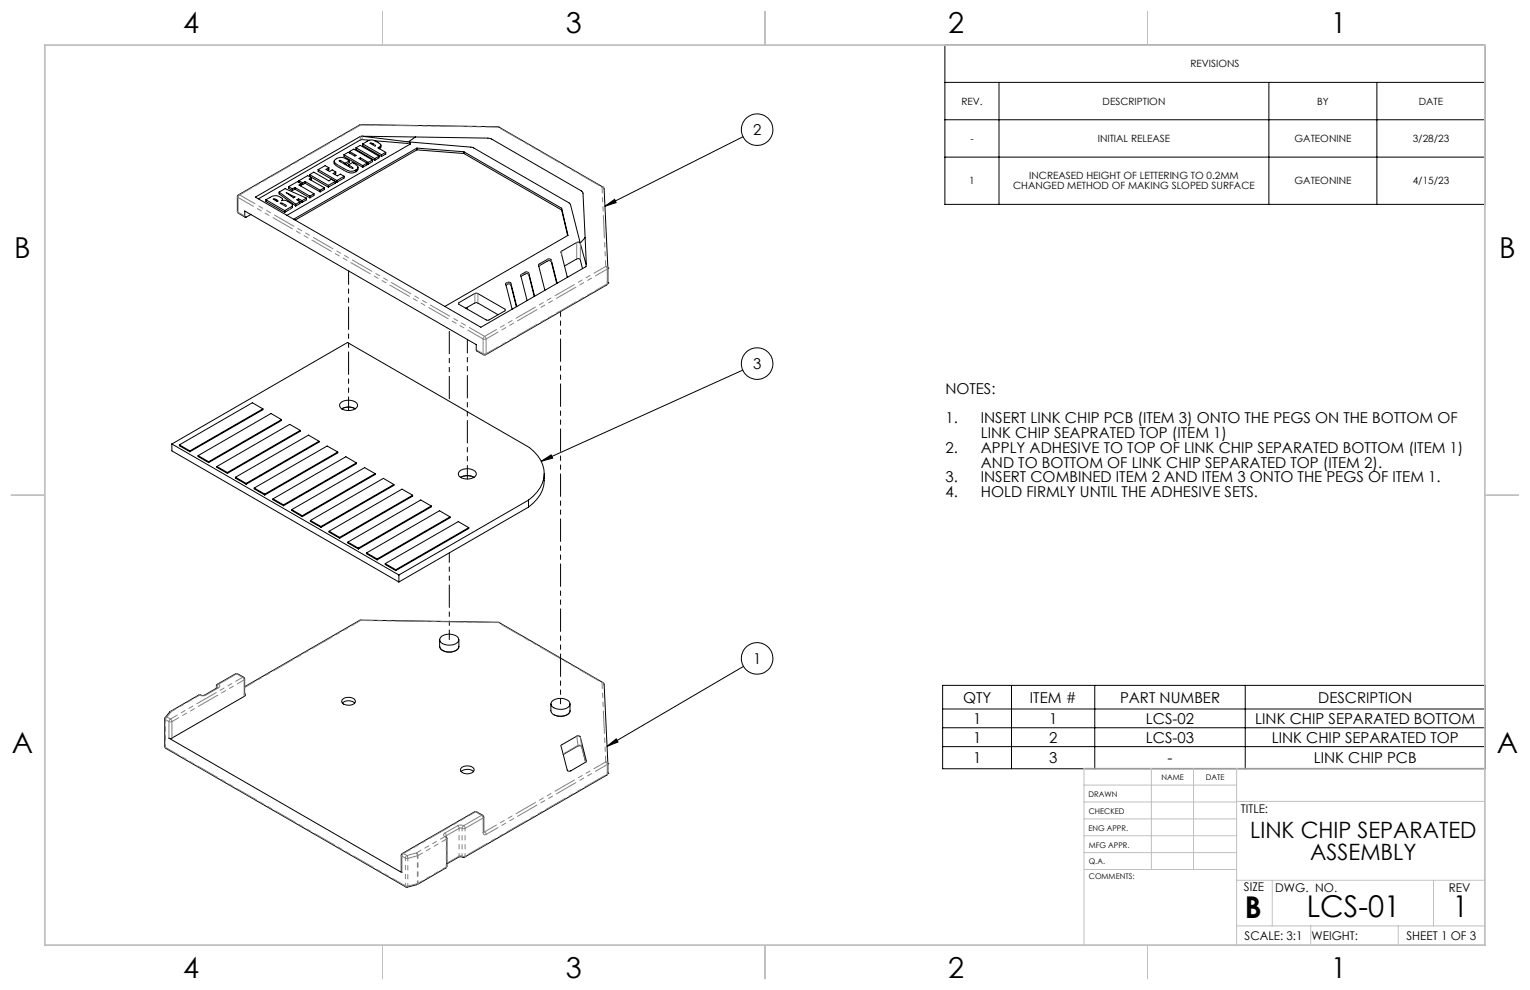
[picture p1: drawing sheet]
<svg xmlns="http://www.w3.org/2000/svg" width="432mm" height="279mm" viewBox="0 0 432 279" stroke-linecap="round" stroke-linejoin="round" font-family="sans-serif">
<g fill="none" stroke="#000" stroke-width=".28">
<path d="M266.7 12.7h152.4v45h-152.4zM102.2 38.5h-.5l-29.6 17.1 63.6 36.8 29.7-17.2 .1-.2M102.2 38.5l15.1 .2M102.2 38.5l13 1.5M104.3 39.6l-2.6-.1-28.8 16.6M105.8 39.7l9.4 .8 .5 .2M117.3 38.7l20.9 .4 25.9 14.8 .4 .6 .6 12.6M117.3 38.7l-2.1 1.3M209.7 38.6l-39 19.6M266.7 23.2h152.4M266.7 33.8h152.4M281.9 23.2v34.5"/>
<path d="M358.1 23.2v34.5M388.6 23.2v34.5M75 56.4l1.2-.7a2.53 2.53 0 0 1 3.5 .5l-.2 .4a3.4 3.4 0 0 1 3 1.2l-.3 .6-1.8 1M75 56.4v.5l5.4 3M75 56.4l5.4 3M77.1 56.2a1.32 1.32 0 0 1 1.4 .6l-.2 .1zM77.9 56.3v.4M78.8 54.2v.5l4.7 3.4M78.8 54.2l1.7-1 6 2.7M78.8 54.2l4.7 3.4M79.1 57.4l.5-.1 1.2 .8-.2 .1zM79.7 56.1v.5"/>
<path d="M80.4 59.4v.5M80.8 54.4l2.5 1.2-.5 .2zM81.5 52.7v.5l1 .6M81.5 52.7l1 .6M82.5 53.3v.5M82.5 57.9a1.03 1.03 0 0 1-.8 1.3l-1.3 .7M83.2 53.4l-.7 .4M83.2 53.4l4.3 2.4M83.2 52.9l4.3 2.5M83.2 52.9l-.7 .4M83.2 52.9v.5M83.5 57.6v.5"/>
<path d="M84.2 56.6v.1M84.2 56.6l1.1 .5M84.2 56.1l1.1 .5M84.2 56.1l-.4 .3 .9 .6M84.2 56.1v.5M84.3 51l1.1 .6M84.3 51v.5M84.7 57v.4l-1.2 .7M84.7 57l-1.2 .6M85 51.9v.5l-.2 .1M85 51.9l.4 .2M85 51.9l-1-.6-2.5 1.4"/>
<path d="M85 51.9l-.6 .3 4.2 2.5M85.3 56.6v.5M85.4 51.6v.5M86.1 51.7l-.7 .4M86.1 51.7l4.2 2.5M86.1 51.2l4.2 2.5M86.1 51.2l-.7 .4M86.1 51.2v.5M86.5 55.9v.5l-1.2 .7M86.5 55.9l-1.2 .7M87.4 49.3v.4l5.3 3.1M87.4 49.3l1.1-.7 4.3 2.4 .8-.4 1 .6"/>
<path d="M87.4 49.3l5.3 3M87.5 55.4v.4M87.9 50.2v.5l-.2 .1M87.9 50.2l-1-.6-2.6 1.4M87.9 50.2l-.6 .4 4.2 2.4M88.6 54.7v.4l-1.1 .7M88.6 54.7l-1.1 .7M89.8 47.9v.5l5.3 3M89.8 47.9l5.3 3M90.3 53.7v.5M91.5 53v.5l-1.2 .7M91.5 53l-1.2 .7"/>
<path d="M92.7 52.3v.5M92.8 47.3v.5l-.4 .2M92.8 47.3l-1-.6-2 1.2M92.8 47.3l-.8 .5 1 .6 .8-.5 1 .6M94.3 45.5v.6M94.3 46a9 9 0 0 0 4.9 2.8l1.3-.3M94.6 51.2v.5l-1.9 1.1M94.6 51.2l-1.9 1.1M94.8 48.5v.5l-.4 .2M94.8 48.5l-.8 .5 1.2 .6 .9-.5 1 .6M95.1 50.9v.5M95.8 45.3l1.6 .8"/>
<path d="M95.8 45.3l.1 .2 2.9 1.7 .8 .2-1.3-.8M95.8 45.3v.1M97.1 43.7v.5l5.3 3M97.1 43.7l5.3 3M97.1 49.7v.5l-2 1.2M97.1 49.7l-2 1.2M97.4 46.1v.3M98.3 46.6l1.2-.7 1.4 1a.77 .77 0 0 1-.4 1.1M98.3 46.6v.3M98.6 45.4l-.5-.3a2.49 2.49 0 0 0-3.8 .4 9 9 0 0 0 4.9 2.8l1.3-.3M98.6 45.4v.5l-1.1 .6M98.6 45.4l-1.2 .7"/>
<path d="M98.6 42.8l1.2-.7 5.3 3.1M98.6 42.8l1.9 1.1-.3 .2-1.9-1.1-1.2 .7M98.6 42.8v.4M100.5 41.7v.5l5.3 3.1M100.5 48v.5M100.5 41.7l1.2-.7 5.3 3.1M100.5 41.7l5.3 3.1M101 47.7l-.5 .8M101 47.2v.6M101.7 44.5l2.2 1.3M101.7 44.5l-.4 .2 2.3 1.3M101.7 44.5v.4"/>
<path d="M102.4 40.6a3.5 3.5 0 0 1 3.4-.9l1.5 .9 .2 .4-.5 .6M102.4 40.6v.5l5.3 3.1M102.4 46.7v.5M102.4 40.6l5.3 3.1M103.6 46v.5l-1.2 .7M103.6 46.1l.3 .2M103.6 46l-1.2 .7M103.9 45.8v.5M104.4 40.4a1.44 1.44 0 0 1 1.5 .7zM105.1 45.2v.4l-1.2 .7M105.1 45.2l-1.2 .6M105.2 40.5v.4"/>
<path d="M105.8 44.8v.5M107 44.1v.5l-1.2 .7M107 44.1l-1.2 .7M107 41.6v.3M107 41.6l-.3 .1 2.2 1.3M107.5 41.5l-.4 .5M107.5 40.9v.6M107.7 43.7v.5M108.9 43v.5l-1.2 .7M108.9 43l-1.2 .7M115.2 40l18.4 1.7 27 15.6 .4 .4 2.8 10.9M115.2 40a.41 .41 0 0 1 .6 .2 .41 .41 0 0 1-.2 .5l-34.6 20.1"/>
<path d="M117.7 41.8l13.2 1M117.7 41.8l-34.8 20.1M117.7 42.3l-34.4 19.8M117.7 42.3l13.2 1M117.7 41.8v.5M130.9 42.8l27.6 16M130.9 43.3l27.6 16M130.9 42.8v.5M158.5 58.8l1.8 7.6-34.8 20.1M158.5 59.3l1.7 7.2M158.5 58.8v.5M170.7 58.2l2.8-1.9 .4 .9z"/>
<path d="M266.7 44.3h152.4M69.2 61.3l-2-1.2-.2-.3v-4.4l.2-.4 34.4-19.8 39 .6 29.8 17.2 1.2 22.7M70.8 60.5l-1.6 .8-.1-1.8 65.3 37.8 .1 1.7 2.1 1.2 .5-.1 34.1-19.7 .4-.5M147 78l1.5-.8 .7 .3 1.6 6.2M152 75.1l2.7-1.5 .7 .1 1.7 6.3M157.2 79.9l-1.6-6.5-.3-.3h-.6l-2.7 1.7 1.8 7.1M159.3 75.1l3.4-2a.73 .73 0 0 1 1.1 .2l.6 2.5M163.8 68.6a.73 .73 0 0 0-1.1-.2l-4.4 2.7 1.9 7.1M163.8 68.6l1.7 6.4M165.1 67.1l.4 7.9M165.1 67.1l-1.3 1.5M171.6 75.7h.1"/>
<path d="M171.6 79.9h.1M171.6 75.7v4.2M129.5 85.4l4.5-2.6 .5-.1 8.1 4.6 .1 .3-4.8 2.7-.5 .1-7.9-4.5zM131.4 87l2.6-1.5 .5-.1 6.1 3.4M142.8 80.5l.1-.1a.85 .85 0 0 1 1.3 0l1.5 6.2M145.8 86.5l-1.7-6.7a1.07 1.07 0 0 0-1.3 .2l1.7 7.3M150.9 83.6l-1.7-6.6-.9-.2-1.2 .7-.1 .3 1.8 7M74.2 115.4v.2l-20.6 11.9M74.2 115.4l-3-1.7-20.6 11.9M74.2 115.4l-20.6 11.8M79.4 118.4v.3l-20.5 11.9M79.4 118.4l-2.9-1.7-20.6 11.9"/>
<path d="M79.4 118.4l-20.5 11.9M96.1 113.7a3.4 3.4 0 0 1 4.8 .5 2.25 2.25 0 0 1-2.9 1.7 1.94 1.94 0 0 1-2.2-1.7zM96.4 115.4a3.8 3.8 0 0 1 3.9 0M209.6 104.5l-56.8 25.7M48.5 125.3l49.6-28.6 51.3 29.6a8.5 8.5 0 0 1 3 11.4l-1.9 2.4-1.3 1M48.5 125.3l64.1 37M48.5 125.3v1.9l64.1 37.1M50.6 125.6v.2l3 1.7M50.6 125.6l3 1.6M53.6 127.2v.3M55.9 128.6l3 1.7M55.9 128.6v.2l3 1.8"/>
<path d="M58.9 130.3v.3M61.2 131.7v.2l3 1.7M61.2 131.7l3 1.6M64.2 133.3v.3M66.5 134.7v.2l3 1.8M66.5 134.7l3 1.7M69.5 136.4v.3M71.8 137.7l2.9 1.8M71.8 137.7v.3l2.9 1.7M74.7 139.5v.2M84.7 121.5v.2l-20.5 11.9M84.7 121.5l-20.5 11.8"/>
<path d="M84.7 121.5l-2.9-1.7-20.6 11.9M90 124.5v.3l-20.5 11.9M90 124.5l-20.5 11.9M90 124.5l-2.9-1.7-20.6 11.9M95.3 127.6v.2l-20.6 11.9M95.3 127.6l-20.6 11.9M95.3 127.6l-3-1.7-20.5 11.8M100.6 130.6v.3l-20.6 11.8M100.6 130.6l-3-1.7-20.6 11.9M100.6 130.6l-20.6 11.9M105.9 133.7v.2l-20.6 11.9M105.9 133.7l-3-1.7-20.6 11.8"/>
<path d="M105.9 133.7l-20.6 11.9M111.2 136.7v.3l-20.6 11.8M111.2 136.7l-3-1.7-20.6 11.9M111.2 136.7l-20.6 11.9M116.5 139.8v.2l-20.7 11.9M116.5 139.8l-3-1.8-20.6 11.9M116.5 139.8l-20.7 11.9M129.6 133.1a3.3 3.3 0 0 1 4.8 .4 2.21 2.21 0 0 1-2.9 1.7 1.88 1.88 0 0 1-2.1-1.7zM130 134.7h.1a4.1 4.1 0 0 1 3.7 0M152.8 130.2l2.7-1.8 .5 .9zM153.6 133.6a9.6 9.6 0 0 1-4.4 9.5M77 140.8v.2l3 1.7"/>
<path d="M77 140.8l3 1.7M80 142.5v.2M82.3 143.8v.3l3 1.7M82.3 143.8l3 1.8M85.3 145.6v.2M87.6 146.9v.2l3 1.7M87.6 146.9l3 1.7M90.6 148.6v.2M92.9 149.9v.3l2.9 1.7M92.9 149.9l2.9 1.8M95.8 151.7v.2M98.2 153v.2l2.9 1.7"/>
<path d="M98.2 153l2.9 1.7M101.1 154.7v.2M103.5 156v.3l2.9 1.7M103.5 156l2.9 1.8M106.4 157.8v.2M108.7 159.1v.2l3 1.7M108.7 159.1l3 1.7M121.7 142.8v.3l-20.6 11.8M121.7 142.8l-3-1.7-20.5 11.9M121.7 142.8l-20.6 11.9M127 145.9v.2l-20.6 11.9M127 145.9l-20.6 11.9"/>
<path d="M127 145.9l-3-1.8-20.5 11.9M132.3 148.9v.3l-20.6 11.8M132.3 148.9l-20.6 11.9M132.3 148.9l-3-1.7-20.6 11.9M149.2 141.1l-36.6 21.2M149.2 141.1v2M149.2 143.1l-36.6 21.2M111.7 160.8v.2M112.6 162.3v2M124.3 179.9a3.6 3.6 0 0 1 5 .1 1.18 1.18 0 0 1-.7 1.7 3.6 3.6 0 0 1-4.5-.9zM61.1 194.3v-.9l.2-.3 5.2-2.9 .4-.1 1.9 1 .2 .4 .1 4.4M61.4 194l-3.7 2.2h-1.6l-8.2 4.7-1.4 1.9v7.9l.2 .4 67.9 39.3 3.2-.8 8.2-4.8 .1-8.3-.3-.5"/>
<path d="M69 193.8l32.7-18.8 39 .6 29.6 17.1 .2 .4 1.1 22.4M69.3 195.8l-.3 .7-20.6 11.9-.7-.1 65.7 38-.2-.3v-4.7l.3-.4 20.6-11.9 2.1 1.1 .3 .4v4.3M96.5 197.6a2.58 2.58 0 0 1 3.8 .1 1.77 1.77 0 0 1-2.7 1.2l-1-.5-.2-.4zM96.6 198.4a2.73 2.73 0 0 1 3.5 0M124.1 180.5v2a3 3 0 0 0 4.1 1.3 1.57 1.57 0 0 0 1.3-1.3v-2M155.5 198.6v2a3 3 0 0 0 4.1 1.3 1.53 1.53 0 0 0 1.3-1.3v-2M155.7 198a3.7 3.7 0 0 1 5 .1 1.21 1.21 0 0 1-.8 1.7 4.2 4.2 0 0 1-4.1-.4l-.3-.9zM209.8 188.1l-38.5 22.5M266 193.4h153.1v23.6h-153.1zM285.5 193.4v23.6M309 193.4v23.6M351.4 193.4v23.6"/>
<path d="M130.1 217.8a2.68 2.68 0 0 1 3.5 0M130.4 216.5a2.68 2.68 0 0 1 3.4 .5 1.8 1.8 0 0 1-2.7 1.3l-1-.6-.2-.4zM158.4 210.3l4.4-2.6 .8 .1 1.9 7.1-4.4 2.7h-.8l-2-7.1zM164.1 210.6h-1.1l-4 2.3M164.1 210.6l1.2 4.5M164.1 210.6h.1M171.3 210.6l2.6-2.1 .5 .9zM171.6 218.2l-.3 .5-40.2 23.2h-1.7l-3.3 1.9M171.6 215.5h.1M171.6 218.2h.1M171.6 215.5v2.7M266 205.4h153.1"/>
<path d="M266 210.7h153.1M266 200.1h153.1M136.5 234.8h.1"/>
<circle cx="213.7" cy="36.6" r="4.5"/>
<circle cx="213.7" cy="102.6" r="4.5"/>
<circle cx="213.7" cy="185.8" r="4.5"/>
</g>
<g fill="none" stroke="#c0c0c0" stroke-width=".28">
<path d="M108 3.2v9.5M215.9 3.2v9.5M323.8 3.2v9.5M3.1 139.7h9.6M419.1 139.7h9.5M324.9 216.8v28.6M336.8 216.8v28.6M349 216.8v49.9M419.1 216.8h-113.2v49.9M305.9 231.1h43.1M305.9 226.3h43.1M305.9 221.6h43.1"/>
<path d="M305.9 235.9h43.1M349 226.2h70.1M305.9 240.6h43.1M306 245.4h43M349 248.4h70.1M359.1 248.4v12.9M404.6 248.4v12.9M108 266.7v9.6M215.9 266.7v9.6M323.8 266.7v9.6M349 261.3h70.1M369.9 261.3v5.4"/>
<path d="M394.6 261.3v5.4"/>
</g>
<path d="M12.7 12.7h406.4v254h-406.4z" fill="none" stroke="#c0c0c0" stroke-width=".5"/>
<path d="M170.7 58.2l2.8-1.9 .4 .9zM171.3 210.6l2.6-2.1 .5 .9zM152.8 130.2l2.7-1.8 .5 .9z" fill="#000"/>
<path d="M131.9 86.7v.5M100.3 115.4l-.1-.1a3.9 3.9 0 0 0-3.7 .1M133.8 134.7l-.1-.1a3.9 3.9 0 0 0-3.7 .1M124.1 182.5l.3 .7 .5 .4M124.9 183.6a3.7 3.7 0 0 0 4.5-.7l.1-.4M156.3 201.7a3.7 3.7 0 0 0 4.5-.7l.1-.4" fill="none" stroke="#000" stroke-width=".28" stroke-dasharray="6.3 1.3 1.3 1.3 1.3 1.3"/>
<path d="M98.4 76.4v39.5M131.9 95.8v39.4" fill="none" stroke="#000" stroke-width=".28" stroke-dasharray="6.3 1.3 1.3 1.3 1.3 1.3" stroke-dashoffset="2.5"/>
<path d="M126.8 92.8v20.4" fill="none" stroke="#000" stroke-width=".28" stroke-dasharray="6.3 1.3 1.3 1.3 1.3 1.3" stroke-dashoffset="-.7"/>
<path d="M126.8 156v24.5" fill="none" stroke="#000" stroke-width=".28" stroke-dasharray="6.3 1.3 1.3 1.3 1.3 1.3" stroke-dashoffset="3.6"/>
<path d="M158.2 87.9v110.7" fill="none" stroke="#000" stroke-width=".28" stroke-dasharray="6.3 1.3 1.3 1.3 1.3 1.3" stroke-dashoffset="5"/>
<g fill="none" stroke="#808080" stroke-width=".28" stroke-dasharray="6.3 1.3 1.3 1.3 1.3 1.3">
<path d="M101.5 35.2l.3 .1M101.7 39.5v-1M101.8 35.2v.1M102.2 38.4v1M140.6 35.8v.1M140.9 35.8l-.3 .1M67.2 59.9l1.9 1.1M67.2 55.7v4.2M67.2 55.7l-.2-.2M67.2 59.9l-.2-.2M67.3 55h.3M67.6 55l-.4 .7"/>
<path d="M80 57.5v.3M80.5 57.8v.3M81.7 58.7v.4M95.6 46.7v.5M96.5 45.5v.4M97.1 47.6v.5M99 47v.3M105.6 40.7v.4M115.2 40.5v-.5M169.9 52.8l.4 .2 .2 .3M170.2 52.8h-.3M67.3 60.2l-.1-.3"/>
<path d="M142.9 79.9v.5M144.2 79.9v.5M147.2 77.4v.5M148.2 77.3v-.5M149.2 77v.5M152.2 74.5v.5M154.6 73.6v-.4M155.6 73.3v.5M158.5 70.9v.9M162.8 73.1v-4.7M163.8 68.6v4.7M165.5 75.1v-.1"/>
<path d="M171 75.2l.4 .7M171.6 75.7l-.2-.4-.4-.1M171.6 75.7l-.2 .2M171.6 79.8l-.2 .3M129.6 85.4v.5M134 85.5v-2.7M134.4 98.7l2 1.1M134.9 82.8v2.7M136.4 99.8v-4.1M136.4 99.8l.1 .3M136.8 94.9l.4 .8M136.8 94.9l-.4 .8"/>
<path d="M137.2 95.7h-.8M137.2 99.8h-.8M137.2 95.7v4.1M137.2 99.8l-.1 .3M142.5 87.7v-.5M143.2 80.2v-.5M171.4 80.1v-4.2M171.4 80.1l-.1 .3M101.5 175.1h.3M101.8 175v.1M140.6 175.6v.1M140.9 175.7h-.3"/>
<path d="M56.4 196.2l.8 .2 .9-.2M56.4 196.2h-.3M56.7 196.2h-.3M57.8 196.2h.3M61.3 193.9l.4-.8M61.3 194.1v-.2M61.3 193.9l-.2-.3M61.4 194.1h.3M61.4 194l-.1-.1M61.7 194.1l-3.6 2.1M61.7 194.1a.52 .52 0 0 0 .3-.5 .52 .52 0 0 0-.3-.5M61.7 193.1h-.3"/>
<path d="M66.8 190.2l-5.1 2.9M66.8 190.2h-.3M66.8 190.2h.3M68.5 191.2l-1.7-1M68.5 191.2l.3-.1M68.9 191.9l-.4-.7M68.9 196.1v-4.2M69 196.5l-.1-.4M69.1 195.9l.2-.1M69.1 195.7l.2 .1M69.1 191.7l-.2 .2M69.1 195.8l-.2 .3"/>
<path d="M170.2 192.6l-.3 .1M170.5 193.1l-.2-.3-.4-.1M46.7 210.9l.1 .3M46.7 203.1l.4-.7M46.7 203.1l-.2-.3M46.7 210.9l-.2-.2M47.1 202.4l1 .5M47.1 202.4l-.4 .1M47.7 203.7l-1-.6M47.7 208.3v-4.6M47.7 203.7l.4-.8M47.7 203.7h.8"/>
<path d="M48.4 200.8l-1.3 1.6M48.4 200.8l-.5 .1M48.4 200.8h-.3M48.5 203.7l-.4-.8M48.5 203.7v4.6M158.5 210.2l-.1 .6M158.9 212.8l4.2-2.4M163 210.6l.1-.2M163.1 210.4l-.3-2.6M163.8 207.9l.4 2.6M164.2 210.5l1.1 4.6M164.2 210.5l-.4-.2-.7 .1"/>
<path d="M165.5 214.8h.1M171 215l.4 .8M171.3 218.7l.1-.2M171.4 218.5v-2.7M171.6 215.5l-.2-.3-.4-.2M171.6 215.5l-.2 .3M171.6 218.2l-.2 .3M125.5 235.1l3.6-2.1M125.5 235.1a.52 .52 0 0 0-.3 .5 .52 .52 0 0 0 .3 .5M125.5 236.1l.5 .7M125.5 236.1h.3M125.5 235.1l.5 .8"/>
<path d="M126 235.9l-.2 .2M126 235.9v.3M126.1 236.6l-.1 .2M129.1 233l.5 .8M129.6 233.8l-3.6 2.1M130.4 233.8l.4-.8M130.4 233.8h-.8M130.8 233l5.1-2.9M130.8 233l-.8-.2-.9 .2M131.3 233.8h-.9M131.3 233.8l-.5-.8M134.2 229.1h-.3"/>
<path d="M134.5 229.1h-.3M135.9 230.1l-1.7-1M136.2 230.1h-.3M136.4 230.8l-5.1 3M136.4 230.8l-.5-.7M136.4 235a.52 .52 0 0 0 .2 .6 .52 .52 0 0 0 .6-.1M136.4 235v-4.2M136.4 230.8l.1-.2M136.4 235l.1-.2M136.5 234.6l.3 .2M136.8 234.8h-.3M136.8 234.8l.4 .7"/>
<path d="M113.3 241.4l.1 .2M113.4 241.6l.5-.7M113.4 241.6v4.7M113.6 240.9h.3M113.9 240.9l.9 .5M114.4 242.2h.7M114.4 242.2l.4-.8M114.4 242.2l-1-.6M114.4 250l.1 .3M114.8 241.4l2.7-.7M114.8 241.4l.3 .8M115.1 250.1l2.7-.7"/>
<path d="M115.1 250.1l-.7-.1M115.1 250.1l-.1 .3M117.5 240.7l.3 .8M117.5 240.7l.5 .8M117.8 241.5l-2.7 .7M117.8 241.5h.2M117.8 249.4l-.1 .2M118 249.3l-.2 .1M118 249.3l-.2 .3M126 244.7l-.2 .3M126 244.7l.1-.3M126.1 243.6l3.5-2"/>
<path d="M129.6 241.6l-.2 .3M130.4 241.6h-.8M130.5 241.9l-.1-.3M131.1 241.9l.2-.3M131.3 241.6h-.9"/>
</g>
<path d="M46.7 203.1v7.8M131.3 233.8v7.8M114.4 250v-7.8M115.1 242.2v7.9M117.8 249.4v-7.9M118 241.5v7.8M126 244.7v-7.9M129.6 241.6v-7.8M130.4 241.6v-7.8" fill="none" stroke="#808080" stroke-width=".28" stroke-dasharray="6.3 1.3 1.3 1.3 1.3 1.3" stroke-dashoffset="5.6"/>
<path d="M68.9 191.9l-20.4 11.8M48.1 202.9l20.4-11.7M134.2 229.1l-20.3 11.8" fill="none" stroke="#808080" stroke-width=".28" stroke-dasharray="6.3 1.3 1.3 1.3 1.3 1.3" stroke-dashoffset="4.1"/>
<path d="M56.4 196.2l-8 4.6M126 236.8l-8 4.7M117.5 240.7l8-4.6M118 249.3l8-4.6" fill="none" stroke="#808080" stroke-width=".28" stroke-dasharray="6.3 1.3 1.3 1.3 1.3 1.3" stroke-dashoffset="4.9"/>
<path d="M46.7 210.9l67.7 39.1" fill="none" stroke="#808080" stroke-width=".28" stroke-dasharray="6.3 1.3 1.3 1.3 1.3 1.3" stroke-dashoffset="2.2"/>
<path d="M101.8 175.1l-32.7 18.9" fill="none" stroke="#808080" stroke-width=".28" stroke-dasharray="6.3 1.3 1.3 1.3 1.3 1.3" stroke-dashoffset="3.3"/>
<path d="M140.6 35.9l-38.8-.6M140.6 175.7l-38.8-.6" fill="none" stroke="#808080" stroke-width=".28" stroke-dasharray="6.3 1.3 1.3 1.3 1.3 1.3" stroke-dashoffset="2.8"/>
<path d="M169.9 52.8l-29.3-16.9M169.9 192.7l-29.3-17" fill="none" stroke="#808080" stroke-width=".28" stroke-dasharray="6.3 1.3 1.3 1.3 1.3 1.3" stroke-dashoffset="-1.1"/>
<path d="M171 75.2l-1.1-22.4M171 215l-1.1-22.3" fill="none" stroke="#808080" stroke-width=".28" stroke-dasharray="6.3 1.3 1.3 1.3 1.3 1.3" stroke-dashoffset="4.7"/>
<path d="M101.8 35.3l-34.2 19.7M171.4 75.9l-34.2 19.8M136.8 94.9l34.2-19.7M137.2 99.8l34.2-19.7M171.4 215.8l-34.2 19.7M136.8 234.8l34.2-19.8" fill="none" stroke="#808080" stroke-width=".28" stroke-dasharray="6.3 1.3 1.3 1.3 1.3 1.3" stroke-dashoffset="2.5"/>
<path d="M131.3 241.6l40.1-23.1" fill="none" stroke="#808080" stroke-width=".28" stroke-dasharray="6.3 1.3 1.3 1.3 1.3 1.3" stroke-dashoffset="-.9"/>
<path d="M67.6 55l69.2 39.9M136.4 95.7l-69.2-40" fill="none" stroke="#808080" stroke-width=".28" stroke-dasharray="6.3 1.3 1.3 1.3 1.3 1.3" stroke-dashoffset="1.3"/>
<g font-size="8.5">
<text x="351.3" y="259">B</text>
<text x="368.8" y="258.9">LCS-01</text>
<text x="410" y="258.9">1</text>
</g>
<g font-size="8.1">
<text x="51.7" y="9.3">4</text>
<text x="159.7" y="9.3">3</text>
<text x="267.6" y="9.3">2</text>
<text x="375.6" y="9.3">1</text>
<text x="4" y="72.8">B</text>
<text x="423.1" y="72.8">B</text>
<text x="3.3" y="212.5">A</text>
<text x="422.4" y="212.5">A</text>
<text x="51.7" y="276">4</text>
<text x="159.7" y="276">3</text>
<text x="267.6" y="276">2</text>
<text x="375.6" y="276">1</text>
</g>
<g font-size="6.3">
<text x="352.9" y="236.4">LINK CHIP SEPARATED</text>
<text x="369.8" y="242.7">ASSEMBLY</text>
</g>
<g font-size="4.2">
<text x="212.5" y="38.1">2</text>
<text x="212.5" y="104.2">3</text>
<text x="266.8" y="111.1">NOTES:</text>
<text x="266.8" y="119.5">1.</text>
<text x="276.8" y="119.5">INSERT LINK CHIP PCB (ITEM 3) ONTO THE PEGS ON THE BOTTOM OF</text>
<text x="276.8" y="123.6">LINK CHIP SEAPRATED TOP (ITEM 1)</text>
<text x="266.8" y="127.8">2.</text>
<text x="276.8" y="127.8">APPLY ADHESIVE TO TOP OF LINK CHIP SEPARATED BOTTOM (ITEM 1)</text>
<text x="276.8" y="132">AND TO BOTTOM OF LINK CHIP SEPARATED TOP (ITEM 2).</text>
<text x="266.8" y="136.2">3.</text>
<text x="276.8" y="136.2">INSERT COMBINED ITEM 2 AND ITEM 3 ONTO THE PEGS OF ITEM 1.</text>
<text x="266.8" y="140.3">4.</text>
<text x="276.8" y="140.3">HOLD FIRMLY UNTIL THE ADHESIVE SETS.</text>
<text x="212.5" y="187.4">1</text>
<text x="271.8" y="198.3">QTY</text>
<text x="290.7" y="198.3">ITEM #</text>
<text x="316.1" y="198.3">PART NUMBER</text>
<text x="372" y="198.3">DESCRIPTION</text>
<text x="274.6" y="204.2">1</text>
<text x="274.6" y="209.6">1</text>
<text x="296.1" y="204.2">1</text>
<text x="296.1" y="209.6">2</text>
<text x="323.4" y="204.2">LCS-02</text>
<text x="323.4" y="209.6">LCS-03</text>
<text x="354.3" y="204.2">LINK CHIP SEPARATED BOTTOM</text>
<text x="358.9" y="209.6">LINK CHIP SEPARATED TOP</text>
<text x="274.6" y="215.3">1</text>
<text x="296.1" y="215.3">3</text>
<text x="329.5" y="215.3">-</text>
<text x="370.8" y="215.3">LINK CHIP PCB</text>
</g>
<g font-size="3.4">
<text x="350.2" y="229.5">TITLE:</text>
<text x="351.1" y="251.6">SIZE</text>
<text x="359.9" y="251.6">DWG. NO.</text>
<text x="408.9" y="251.7">REV</text>
<text x="351.2" y="265.2">SCALE: 3:1</text>
<text x="370.1" y="265.3">WEIGHT:</text>
<text x="396.9" y="265.2">SHEET 1 OF 3</text>
</g>
<g font-size="2.8">
<text x="336" y="19">REVISIONS</text>
<text x="271.3" y="29.6">REV.</text>
<text x="311.2" y="29.6">DESCRIPTION</text>
<text x="371.7" y="29.6">BY</text>
<text x="400.4" y="29.6">DATE</text>
<text x="273.9" y="40.1">-</text>
<text x="309.8" y="40.1">INITIAL RELEASE</text>
<text x="365.4" y="40.1">GATEONINE</text>
<text x="398.7" y="40.1">3/28/23</text>
<text x="273.5" y="52.1">1</text>
<text x="285.9" y="53.5">CHANGED METHOD OF MAKING SLOPED SURFACE</text>
<text x="290.5" y="50.6">INCREASED HEIGHT OF LETTERING TO 0.2MM</text>
<text x="365.4" y="52.1">GATEONINE</text>
<text x="398.7" y="52.1">4/15/23</text>
</g>
<g font-size="2.2">
<text x="327.8" y="220.1">NAME</text>
<text x="340.3" y="220.2">DATE</text>
<text x="307.2" y="224.9">DRAWN</text>
<text x="307.3" y="229.8">CHECKED</text>
<text x="307.2" y="234.5">ENG APPR.</text>
<text x="307.3" y="239.2">MFG APPR.</text>
<text x="307.3" y="243.9">Q.A.</text>
<text x="307.3" y="248.1">COMMENTS:</text>
</g>
</svg>
